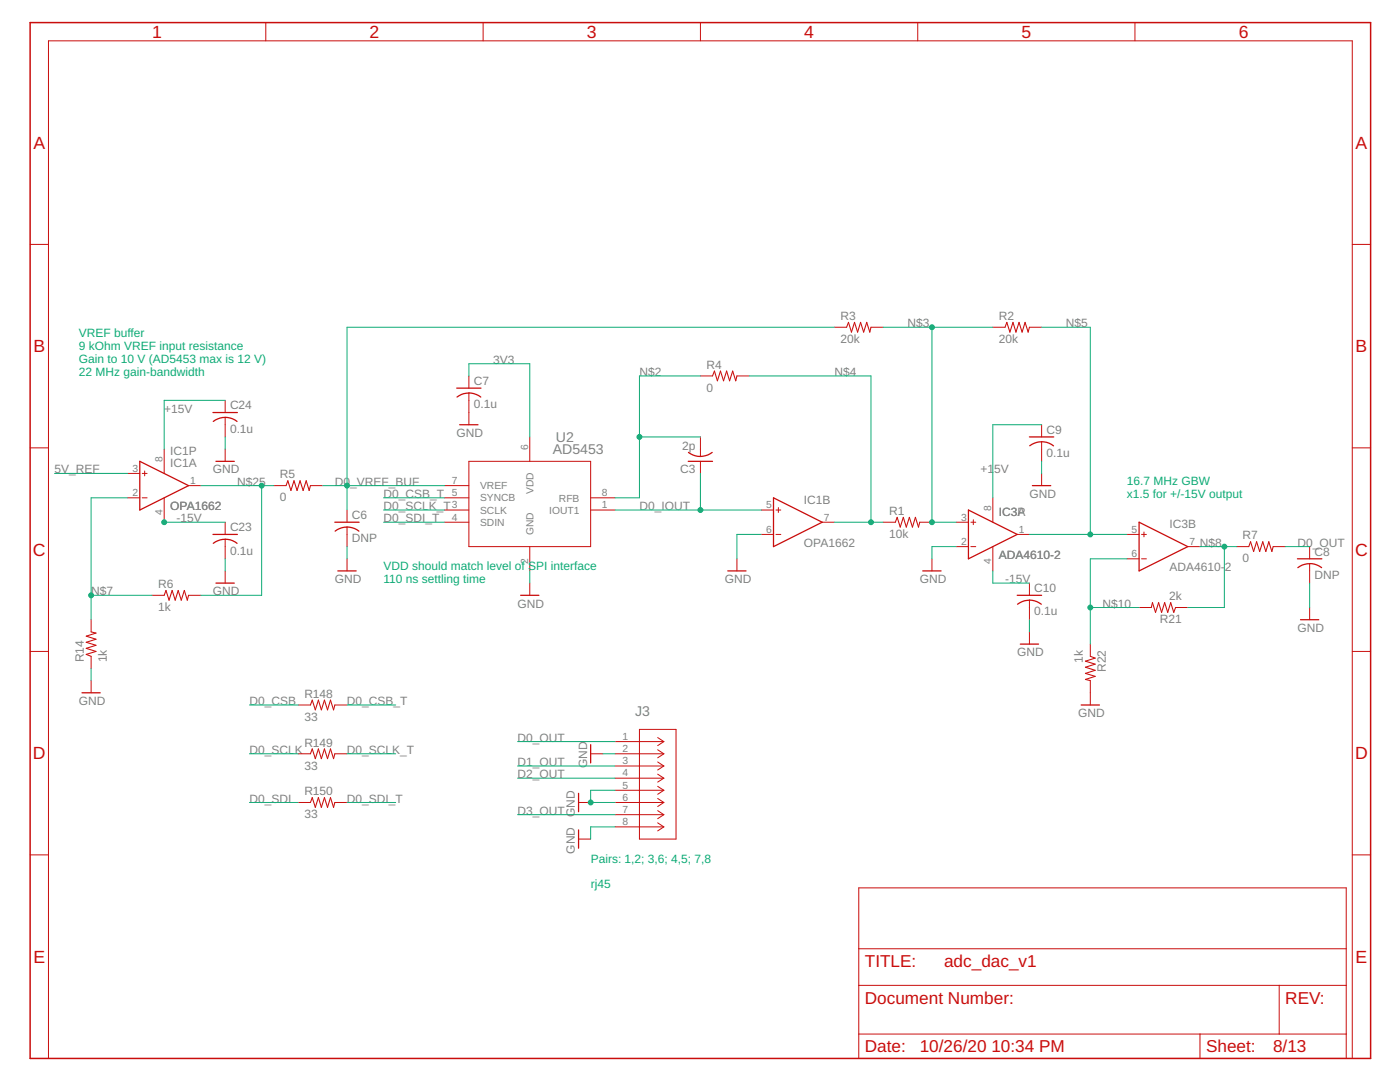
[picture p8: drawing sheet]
<svg xmlns="http://www.w3.org/2000/svg" width="279mm" height="216mm" viewBox="0 0 279 216" stroke-linecap="round" stroke-linejoin="round" font-family="sans-serif">
<g fill="none" stroke="#c90d0c" stroke-width=".25">
<path d="M91.1 77.4h4.9M93.6 78.4l1.5 .3 .8 .5M93.6 78.4l-1 .1-1.4 .7M27.9 92.1l9.7 4.8-9.7 4.9zM42.5 82.3h4.9M42.6 84.1a3.8 3.8 0 0 1 4.7 0M43.1 92.1h3.7M91.7 84.8h3.7M137.4 92.1h4.8M137.4 90.3a3.9 3.9 0 0 0 4.7 0M154.4 99.3l9.7 4.9-9.7 4.9zM205.4 87.2h4.9"/>
<path d="M205.5 88.9a3.9 3.9 0 0 1 4.7 .1M206 96.9h3.7M42.5 106.6h4.9M43.1 116.4h3.7M44.9 107.6l1.1 .1 1.3 .7M44.9 107.6l-1 .1-1.3 .7M66.8 104.2h4.9M66.9 106a3.8 3.8 0 0 1 4.7 0M67.4 113.9h3.7M103.9 118.8h3.6M145.2 113.9h3.7M184.1 113.9h3.7"/>
<path d="M193.3 101.8l9.7 4.8-9.7 4.9zM203 118.8h4.9M227.3 104.2l9.7 4.9-9.7 4.8zM258.9 111.5h4.9M259 113.3a3.9 3.9 0 0 1 4.8 0M16.4 138.2h3.6M203.1 120.6a3.8 3.8 0 0 1 4.7 0M203.6 128.5h3.7M259.5 123.7h3.7M115.5 158.3v3.7M117.9 148.6v3.6M215.8 140.7h3.6"/>
<path d="M115.5 165.6v3.6"/>
</g>
<g fill="none" stroke="#c90d0c" stroke-width=".2">
<path d="M53 4.5v3.6M96.4 4.5v3.6M139.8 4.5v3.6M183.2 4.5v3.6M226.5 4.5v3.6M6 48.8h3.7M269.9 48.8h3.6M44.9 79.9v2.4M93.6 75v2.4M93.6 78.4v6.4M139.8 75h2.4M147.1 75h2.4"/>
<path d="M166.5 65.3h2.5M173.8 65.3h2.5M198.1 65.3h2.5M205.4 65.3h2.5M6 89.4h3.7M25.5 94.5h2.4M25.5 99.3h2.4M28.4 94.5h1M28.4 99.3h1M28.9 94v1M32.8 89.6v4.9M32.8 99.3v4.9"/>
<path d="M37.6 96.9h2.5M44.9 83.3v3.9M44.9 89.6v2.5M54.7 96.9h2.4M62 96.9h2.4M88.7 96.9h4.9M88.7 99.3h4.9M93.6 92.1h24.3v17h-24.3zM105.7 87.2v4.9M117.9 99.3h4.8M139.8 87.2v3.9M139.8 92.1v2.4"/>
<path d="M198.1 99.3v4.9M207.9 84.8v2.4M207.9 88.2v3.9M207.9 94.5v2.4M269.9 89.4h3.6M30.3 118.8h2.5M37.6 118.8h2.5M44.9 104.2v2.4M44.9 107.6v3.9M44.9 113.9v2.5M69.3 101.8v2.4M69.3 105.2v3.9"/>
<path d="M69.3 111.5v2.4M88.7 104.2h4.9M88.7 101.8h4.9M105.7 109.1v4.8M105.7 116.4v2.4M117.9 101.8h4.8M147.1 111.5v2.4M151.9 106.6h2.5M151.9 101.8h2.5M154.9 106.6h.9M154.9 101.8h.9M155.3 101.3v1"/>
<path d="M164.1 104.2h2.4M176.3 104.2h2.4M183.6 104.2h2.4M186 111.5v2.4M190.8 109.1h2.5M190.8 104.2h2.5M193.8 109.1h.9M193.8 104.2h.9M194.2 103.7v1M198.1 109.1v4.8M203 106.6h2.4M205.4 116.4v2.4"/>
<path d="M205.4 119.8v3.9M224.9 106.6h2.4M224.9 111.5h2.4M227.8 106.6h1M227.8 111.5h1M228.3 106.2v.9M237 109.1h2.5M246.8 109.1h2.4M254.1 109.1h2.4M261.4 109.1v2.4M261.4 112.5v3.9M6 130h3.7"/>
<path d="M18.2 123.7v2.4M18.2 131v2.4M18.2 135.8v2.4M205.4 126.1v2.4M217.6 128.5v2.5M217.6 135.8v4.9M227.3 121.2h2.5M234.6 121.2h2.4M261.4 121.2v2.5M269.9 130h3.6M59.5 150.4h2.5M59.5 140.7h2.5"/>
<path d="M66.8 150.4h2.5M66.8 140.7h2.5M117.9 150.4h2.4M122.7 148h9.8M122.7 150.4h9.8M122.7 152.8h9.8M122.7 155.3h9.8M122.7 157.7h9.8M127.6 145.5h7.3v21.9h-7.3zM131.3 147.2l1.2 .8M131.3 149.6l1.2 .8M131.3 152l1.2 .8"/>
<path d="M131.3 154.5l1.2 .8M131.3 156.9l1.2 .8M131.3 159.3l1.2 .8M132.5 148l-1.2 .8M132.5 150.4l-1.2 .8M132.5 152.8l-1.2 .8M132.5 155.3l-1.2 .8M132.5 157.7l-1.2 .8M6 170.6h3.7M59.5 160.1h2.5M66.8 160.1h2.5M115.5 160.1h2.4"/>
<path d="M115.5 167.4h2.4M122.7 160.1h9.8M122.7 162.6h9.8M122.7 165h9.8M131.3 161.8l1.2 .8M131.3 164.2l1.2 .8M132.5 160.1l-1.2 .8M132.5 162.6l-1.2 .8M132.5 165l-1.2 .8M171.4 177.2h97.3v34h-97.3zM269.9 170.6h3.6M171.4 196.6h97.3"/>
<path d="M171.4 189.3h97.3M255.3 196.6v9.7M9.7 211.2v-203.1h260.2v203.1M171.4 206.3h97.3M239.5 206.3v4.9"/>
</g>
<g fill="none" stroke="#c90d0c" stroke-width=".21">
<path d="M142.2 75l.4-1 .6 2 .6-2 .6 2 .6-2 .6 2 .6-2 .6 2 .3-1M169 65.3l.3-1 .6 2 .6-2 .7 2 .5-2 .7 2 .6-2 .6 2 .2-1M200.6 65.3l.3-1 .6 2 .7-2 .6 2 .6-2 .6 2 .6-2 .6 2 .2-1M57.1 96.9l.3-1 .7 2 .6-2 .6 2 .6-2 .6 2 .6-2 .6 2 .3-1M32.8 118.8l.3-1 .6 2 .7-2 .6 2 .6-2 .6 2 .6-2 .6 2 .2-1M178.7 104.2l.3-1 .7 2 .6-2 .6 2 .6-2 .6 2 .6-2 .6 2 .3-1M249.2 109.1l.4-1 .6 1.9 .6-1.9 .6 1.9 .6-1.9 .6 1.9 .6-1.9 .6 1.9 .3-.9M18.2 126.1l1 .2-2 .6 2 .7-2 .6 2 .6-2 .6 2 .6-2 .6 1 .4M217.6 131l1 .3-2 .6 2 .6-2 .6 2 .7-2 .6 2 .6-2 .6 1 .2M229.8 121.2l.2-1 .6 2 .6-2 .6 2 .6-2 .6 2 .6-2 .7 2 .3-1M62 140.7l.3-1 .6 1.9 .6-1.9 .6 1.9 .6-1.9 .7 1.9 .6-1.9 .6 1.9 .2-.9M62 150.4l.3-1 .6 2 .6-2 .6 2 .6-2 .7 2 .6-2 .6 2 .2-1"/>
<path d="M62 160.1l.3-.9 .6 1.9 .6-1.9 .6 1.9 .6-1.9 .7 1.9 .6-1.9 .6 1.9 .2-1"/>
</g>
<path d="M6 4.5h267.5v206.7h-267.5z" fill="none" stroke="#c90d0c" stroke-width=".3"/>
<g fill="none" stroke="#0dab76" stroke-width=".2">
<path d="M44.9 79.9h-12.1v9.7M93.6 75v-2.4h12.1v14.6M139.8 75h-12.2v24.3h-4.9M149.5 75h24.3v29.2M166.5 65.3h-97.2v36.5M176.3 65.3h21.8M186 65.3v38.9h4.8M207.9 65.3h9.7v41.3M10.9 94.5h14.6M25.5 99.3h-7.3v24.4M40.1 96.9h14.6M44.9 87.2v2.4"/>
<path d="M52.2 96.9v21.9h-12.1M64.4 96.9h24.3M76.5 99.3h12.2M127.6 87.2h12.2M139.8 94.5v7.3M207.9 84.8h-9.8v14.5M207.9 92.1v2.4M18.2 118.8h12.1M32.8 104.2h12.1M44.9 111.5v2.4M69.3 109.1v2.4M76.5 101.8h12.2"/>
<path d="M76.5 104.2h12.2M105.7 113.9v2.5M122.7 101.8h29.2M151.9 106.6h-4.8v4.9M166.5 104.2h9.8M190.8 109.1h-4.8v2.4M198.1 113.9v2.5h7.3M205.4 106.6h19.5M224.9 111.5h-7.3v17M239.5 109.1h7.3M244.3 109.1v12.1h-7.3M256.5 109.1h4.9"/>
<path d="M261.4 116.4v4.8M18.2 133.4v2.4M205.4 123.7v2.4M217.6 121.2h9.7M49.8 150.4h9.7M49.8 140.7h9.7M69.3 150.4h9.7M69.3 140.7h9.7M103.3 148h19.4M103.3 152.8h19.4M103.3 155.3h19.4M120.3 150.4h2.4"/>
<path d="M122.7 157.7h-4.8v2.4h4.8M49.8 160.1h9.7M69.3 160.1h9.7M103.3 162.6h19.4M122.7 165h-4.8v2.4"/>
</g>
<g fill="#0dab76" stroke="#0dab76" stroke-width=".2">
<circle cx="217.6" cy="106.6" r=".49"/>
<circle cx="69.3" cy="96.9" r=".49"/>
<circle cx="139.8" cy="101.8" r=".49"/>
<circle cx="186" cy="65.3" r=".49"/>
<circle cx="186" cy="104.2" r=".49"/>
<circle cx="173.8" cy="104.2" r=".49"/>
<circle cx="127.6" cy="87.2" r=".49"/>
<circle cx="32.8" cy="104.2" r=".49"/>
<circle cx="117.9" cy="160.1" r=".49"/>
<circle cx="18.2" cy="118.8" r=".49"/>
<circle cx="244.3" cy="109.1" r=".49"/>
<circle cx="217.6" cy="121.2" r=".49"/>
<circle cx="52.2" cy="96.9" r=".49"/>
</g>
<g font-size="3.5" fill="#c90d0c">
<text x="30.4" y="7.6">1</text>
<text x="73.7" y="7.6">2</text>
<text x="117.1" y="7.6">3</text>
<text x="160.5" y="7.6">4</text>
<text x="203.9" y="7.6">5</text>
<text x="247.2" y="7.6">6</text>
<text x="6.7" y="29.7">A</text>
<text x="270.5" y="29.7">A</text>
<text x="6.7" y="70.3">B</text>
<text x="270.5" y="70.3">B</text>
<text x="6.6" y="110.9">C</text>
<text x="270.4" y="110.9">C</text>
<text x="6.6" y="151.5">D</text>
<text x="270.4" y="151.5">D</text>
<text x="6.7" y="192.1">E</text>
<text x="270.5" y="192.1">E</text>
</g>
<g font-size="3.4" fill="#c90d0c">
<text x="172.6" y="193">TITLE:</text>
<text x="188.4" y="193">adc_dac_v1</text>
<text x="172.6" y="200.3">Document Number:</text>
<text x="256.5" y="200.3">REV:</text>
<text x="172.6" y="210">Date:</text>
<text x="183.5" y="210">10/26/20</text>
<text x="197.8" y="210">10:34 PM</text>
<text x="240.7" y="210">Sheet:</text>
<text x="254.1" y="210">8/13</text>
</g>
<g font-size="2.8" fill="#808080">
<text x="110.9" y="88.2">U2</text>
<text x="110.3" y="90.6">AD5453</text>
<text x="126.7" y="142.9">J3</text>
</g>
<g font-size="2.4" fill="#808080">
<text x="167.7" y="63.9">R3</text>
<text x="181.1" y="65.3">N$3</text>
<text x="199.4" y="63.9">R2</text>
<text x="212.7" y="65.3">N$5</text>
<text x="167.7" y="68.5">20k</text>
<text x="199.4" y="68.5">20k</text>
<text x="94.5" y="76.8">C7</text>
<text x="98.4" y="72.6">3V3</text>
<text x="127.6" y="75">N$2</text>
<text x="141" y="73.6">R4</text>
<text x="166.5" y="75">N$4</text>
<text x="32.8" y="82.3">+15V</text>
<text x="45.9" y="81.7">C24</text>
<text x="94.5" y="81.5">0.1u</text>
<text x="141" y="78.2">0</text>
<text x="45.9" y="86.3">0.1u</text>
<text x="91.1" y="87.2">GND</text>
<text x="136.1" y="89.7">2p</text>
<text x="208.8" y="86.6">C9</text>
<text x="10.9" y="94.5">5V_REF</text>
<text x="34" y="93.3">IC1A</text>
<text x="34" y="90.8">IC1P</text>
<text x="42.5" y="94.5">GND</text>
<text x="55.9" y="95.5">R5</text>
<text x="135.8" y="94.3">C3</text>
<text x="195.7" y="94.5">+1</text>
<text x="198.4" y="94.5">5V</text>
<text x="208.8" y="91.2">0.1u</text>
<text x="34" y="101.8">OPA1662</text>
<text x="47.4" y="96.9">N$25</text>
<text x="55.9" y="100.1">0</text>
<text x="66.8" y="96.9">D0</text>
<text x="69.9" y="96.9">_VREF_BUF</text>
<text x="76.5" y="101.8">D0_SCLK_T</text>
<text x="76.5" y="99.3">D0_CSB_T</text>
<text x="127.6" y="101.8">D0_IOUT</text>
<text x="160.4" y="100.6">IC1B</text>
<text x="205.4" y="99.3">GND</text>
<text x="35.2" y="104.2">-15V</text>
<text x="45.9" y="106">C23</text>
<text x="70.2" y="103.6">C6</text>
<text x="76.5" y="104.2">D0_SDI_T</text>
<text x="177.5" y="107.4">10k</text>
<text x="177.5" y="102.8">R1</text>
<text x="199.4" y="103">IC3A</text>
<text x="199.4" y="103">IC3P</text>
<text x="233.4" y="105.4">IC3B</text>
<text x="248" y="107.6">R7</text>
<text x="45.9" y="110.6">0.1u</text>
<text x="70.2" y="108.2">DNP</text>
<text x="160.4" y="109.1">OPA1662</text>
<text x="199.4" y="111.5">ADA4610-2</text>
<text x="233.4" y="113.9">ADA4610-</text>
<text x="239.5" y="109.1">N$8</text>
<text x="244.4" y="113.9">2</text>
<text x="248" y="112.2">0</text>
<text x="258.9" y="109.1">D0_OUT</text>
<text x="262.3" y="110.9">C8</text>
<text x="18.2" y="118.8">N$7</text>
<text x="31.6" y="117.4">R6</text>
<text x="42.5" y="118.8">GND</text>
<text x="66.8" y="116.4">GND</text>
<text x="144.6" y="116.4">GND</text>
<text x="183.5" y="116.4">GND</text>
<text x="200.6" y="116.4">-15V</text>
<text x="206.4" y="118.2">C10</text>
<text x="233.3" y="119.8">2k</text>
<text x="262.3" y="115.5">DNP</text>
<text x="31.6" y="122">1k</text>
<text x="103.3" y="121.2">GND</text>
<text x="206.4" y="122.8">0.1u</text>
<text x="220" y="121.2">N$10</text>
<text x="231.5" y="124.4">R21</text>
<text x="203" y="131">GND</text>
<text x="258.9" y="126.1">GND</text>
<text x="16.7" y="132.2" transform="rotate(-90 16.7 132.2)">R14</text>
<text x="21.3" y="132.2" transform="rotate(-90 21.3 132.2)">1k</text>
<text x="216.1" y="132.3" transform="rotate(-90 216.1 132.3)">1k</text>
<text x="220.7" y="134.1" transform="rotate(-90 220.7 134.1)">R22</text>
<text x="15.7" y="140.7">GND</text>
<text x="49.8" y="140.7">D0_CSB</text>
<text x="60.7" y="143.8">33</text>
<text x="60.7" y="139.2">R148</text>
<text x="69.2" y="140.7">D0_CSB_T</text>
<text x="215.2" y="143.1">GND</text>
<text x="60.7" y="149">R149</text>
<text x="103.3" y="148">D0_OUT</text>
<text x="49.8" y="150.4">D0_SCLK</text>
<text x="60.7" y="153.6">33</text>
<text x="69.2" y="150.4">D0_SCLK_T</text>
<text x="103.3" y="152.8">D1_OUT</text>
<text x="103.3" y="155.3">D2_OUT</text>
<text x="117.1" y="153.3" transform="rotate(-90 117.1 153.3)">GND</text>
<text x="49.8" y="160.1">D0_SDI</text>
<text x="60.7" y="158.7">R150</text>
<text x="69.2" y="160.1">D0_SDI_T</text>
<text x="60.7" y="163.3">33</text>
<text x="103.3" y="162.6">D3_OUT</text>
<text x="114.7" y="163" transform="rotate(-90 114.7 163)">GND</text>
<text x="114.7" y="170.3" transform="rotate(-90 114.7 170.3)">GND</text>
</g>
<g font-size="2.4" fill="#0dab76">
<text x="15.7" y="67.3">VREF buffer</text>
<text x="15.7" y="69.9">9 kOhm VREF input resistance</text>
<text x="15.7" y="72.5">Gain to 10 V (AD5453 max is 12 V)</text>
<text x="15.7" y="75">22 MHz gain-bandwidth</text>
<text x="224.9" y="96.8">16.7 MHz GBW</text>
<text x="224.9" y="99.3">x1.5 for +/-15V output</text>
<text x="76.5" y="113.8">VDD should match level of SPI interface</text>
<text x="76.5" y="116.4">110 ns settling time</text>
<text x="117.9" y="172.3">Pairs: 1,2; 3,6; 4,5; 7,8</text>
<text x="117.9" y="177.2">rj45</text>
</g>
<g font-size="2.1" fill="#808080">
<text x="105.4" y="89.8" transform="rotate(-90 105.4 89.8)">6</text>
<text x="26.4" y="94.1">3</text>
<text x="32.4" y="92.2" transform="rotate(-90 32.4 92.2)">8</text>
<text x="26.4" y="99">2</text>
<text x="38" y="96.6">1</text>
<text x="90.2" y="101.4">3</text>
<text x="90.2" y="99">5</text>
<text x="90.2" y="96.6">7</text>
<text x="95.8" y="100.1">SYNCB</text>
<text x="95.8" y="97.6">VREF</text>
<text x="106.5" y="98.6" transform="rotate(-90 106.5 98.6)">VDD</text>
<text x="111.5" y="100.1">RFB</text>
<text x="120.1" y="101.4">1</text>
<text x="120.1" y="99">8</text>
<text x="152.9" y="101.4">5</text>
<text x="197.8" y="102" transform="rotate(-90 197.8 102)">8</text>
<text x="32.4" y="102.7" transform="rotate(-90 32.4 102.7)">4</text>
<text x="90.2" y="103.9">4</text>
<text x="95.8" y="102.5">SCLK</text>
<text x="95.8" y="104.9">SDIN</text>
<text x="106.5" y="106.8" transform="rotate(-90 106.5 106.8)">GND</text>
<text x="109.6" y="102.5">IOUT1</text>
<text x="152.9" y="106.3">6</text>
<text x="164.4" y="103.9">7</text>
<text x="191.8" y="103.9">3</text>
<text x="203.3" y="106.3">1</text>
<text x="225.8" y="106.3">5</text>
<text x="105.4" y="112.4" transform="rotate(-90 105.4 112.4)">2</text>
<text x="191.8" y="108.7">2</text>
<text x="197.8" y="112.4" transform="rotate(-90 197.8 112.4)">4</text>
<text x="225.8" y="111.2">6</text>
<text x="237.4" y="108.7">7</text>
<text x="124.2" y="147.6">1</text>
<text x="124.2" y="150.1">2</text>
<text x="124.2" y="152.5">3</text>
<text x="124.2" y="154.9">4</text>
<text x="124.2" y="157.4">5</text>
<text x="124.2" y="159.8">6</text>
<text x="124.2" y="162.2">7</text>
<text x="124.2" y="164.7">8</text>
</g>
</svg>
